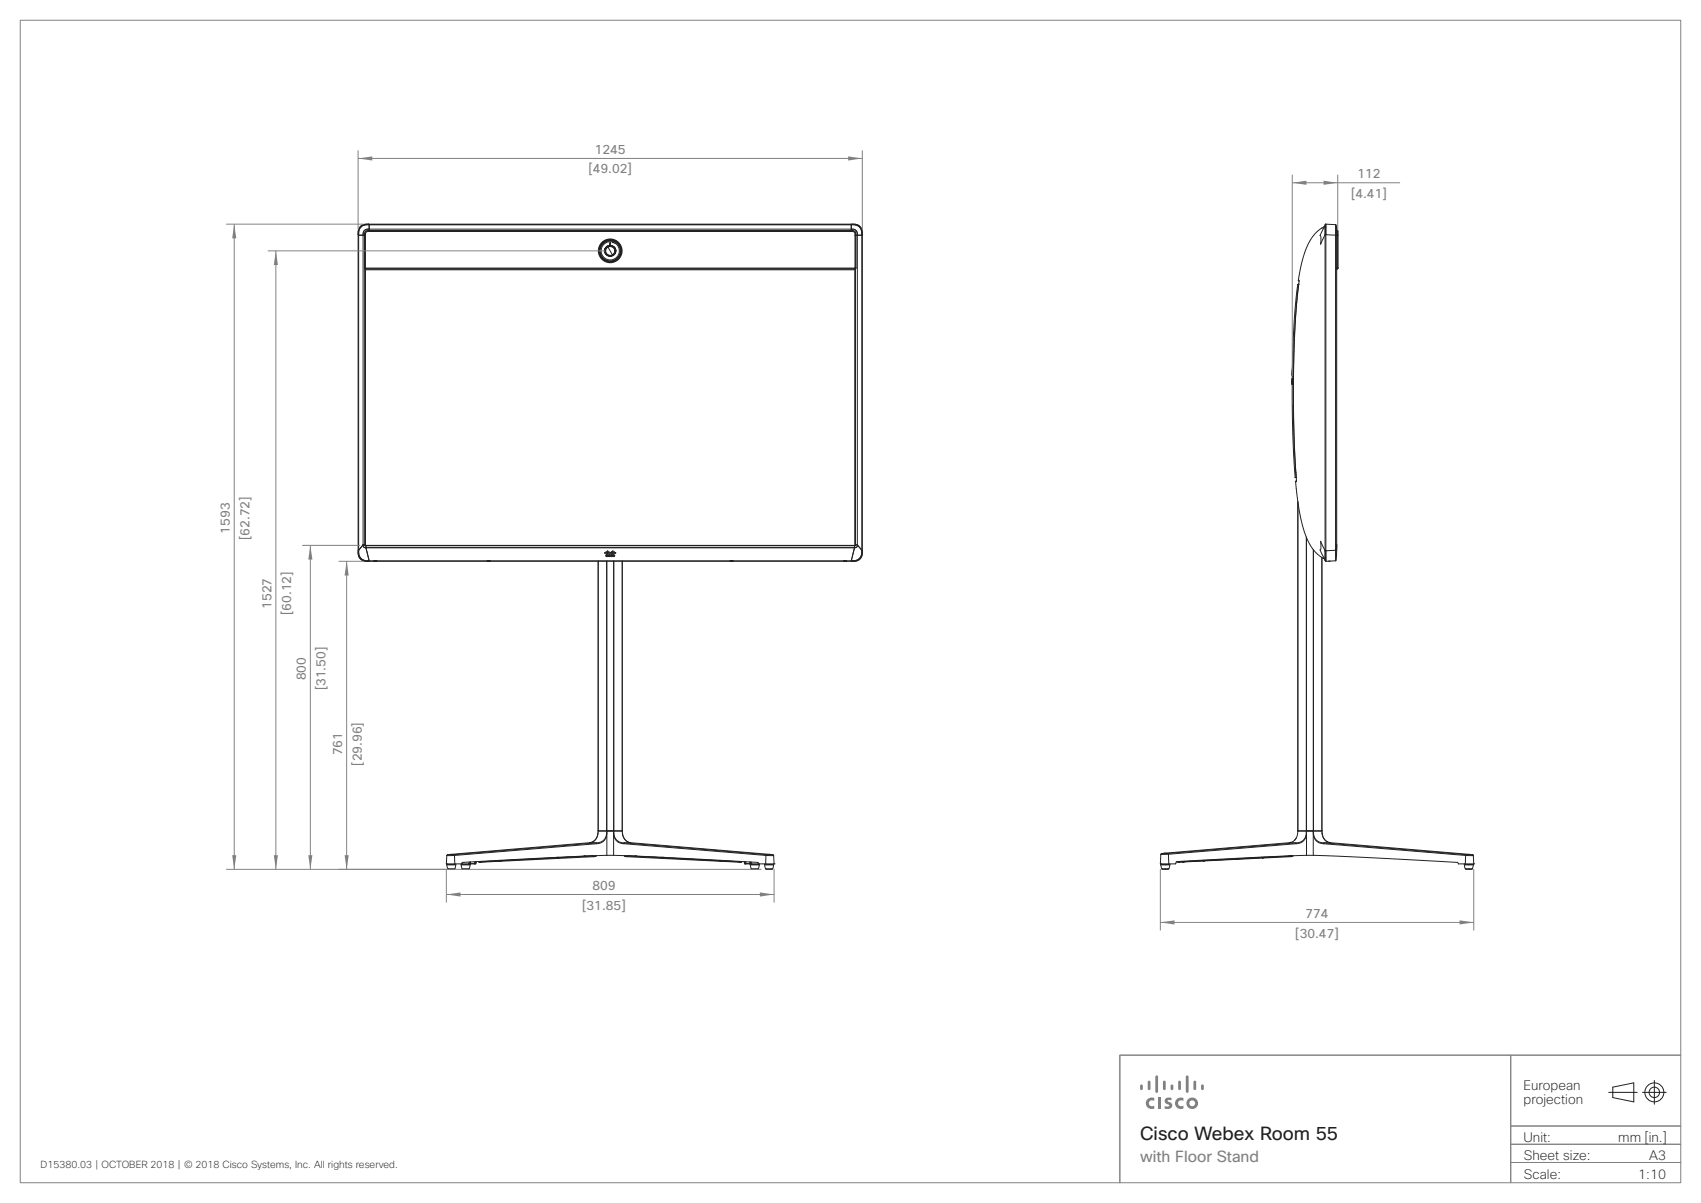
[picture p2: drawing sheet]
<svg xmlns="http://www.w3.org/2000/svg" width="420mm" height="297mm" viewBox="0 0 420 297" stroke-linecap="round" stroke-linejoin="round" font-family="sans-serif">
<path d="M373 278h42M373 260.6v31.4M415 260.5h-138.5v31.5M373 287h42M373 282.5h42" fill="none" stroke="#848484" stroke-width=".25"/>
<path d="M373 278h42M373 260.6v31.4M415 260.5h-138.5v31.5M373 287h42M373 282.5h42" fill="none" stroke="#808285" stroke-width=".25"/>
<g fill="none" stroke="#231f20" stroke-width=".25">
<path d="M397.2 269.7h7M398.2 268.4l5.2-1.1v4.7l-5.2-1zM405.5 269.7h5.9M408.5 266.8v5.8"/>
<circle cx="408.5" cy="269.7" r="1.29"/>
<circle cx="408.5" cy="269.7" r="2.35"/>
</g>
<g fill="#808285">
<path d="M286 271h.6v2.7h-.6z"/>
<path d="M290.4 271.5a1.67 1.67 0 0 1 1.8-.4v.7a.8 .8 0 0 0-1.1 0 .8 .8 0 0 0 0 1.1 .8 .8 0 0 0 1.1 .1v.7a1.47 1.47 0 0 1-1.7-.4 1.47 1.47 0 0 1-.1-1.8z"/>
<path d="M283.2 271.5a1.66 1.66 0 0 1 1.8-.4v.7a.8 .8 0 0 0-1.1 0 .8 .8 0 0 0 0 1.1 .8 .8 0 0 0 1.1 .1v.7a1.47 1.47 0 0 1-1.7-.4 1.47 1.47 0 0 1-.1-1.8z"/>
<path d="M287.8 271.2l.8-.2 .7 .1v.5h-.8l-.1 .3a.94 .94 0 0 1 1 .8 .94 .94 0 0 1-.8 1.1l-1-.1v-.6l.9 .1 .2-.3-.1-.2a.97 .97 0 0 1-.8-1.5z"/>
<path d="M281.5 267.9l.3-.2 .3 .2 .1 .9-.2 .3-.5-.1z"/>
<path d="M283.6 266.8h.3l.2 .3v1.7l-.4 .3-.3-.3v-1.7z"/>
<path d="M285.3 265.7l.5-.2 .1 .3v3.7l-.3 .3-.3-.3z"/>
<path d="M287.2 267l.3-.2 .3 .3v1.7l-.3 .3-.4-.3z"/>
<path d="M289.1 267.9l.3-.2 .3 .2v.9l-.2 .3-.4-.1z"/>
<path d="M291.1 266.8h.3l.2 .3v1.7l-.3 .3-.4-.3v-1.7z"/>
<path d="M293 265.5h.3l.2 .3v3.7l-.4 .3-.3-.3v-3.7z"/>
<path d="M294.8 266.8h.4l.2 .3v1.7l-.4 .3-.3-.3v-1.7z"/>
<path d="M296.7 267.8h.4l.1 .3v.9l-.3 .1-.3-.3z"/>
<path d="M293.7 272.4a.72 .72 0 0 0 1.4 0 .72 .72 0 0 0-1.4 0zM293 272.4a1.44 1.44 0 0 1 2.8 0 1.44 1.44 0 0 1-2.8 0z"/>
</g>
<g fill="none" stroke="#808285" stroke-width=".25">
<path d="M5 5h410v287h-410zM88.4 39.1h124.5M88.4 37.1v19.6M212.9 37.1v19.6M55.8 55.3h34M57.8 55.3v159.3M319.1 43.1v49.8M319.1 45.1h26.6M330.3 43.1v13.7M66.1 61.9h83.3M68.1 61.9v152.7M74.6 134.6h14.3"/>
<path d="M76.6 134.6v80M83.6 138.6h6.2M85.6 138.6v76M55.8 214.6h132.2M110.2 214.5v8.3M191.1 214.5v8.3M286.5 214.5v15.2M363.9 214.5v15.2M110.2 220.8h80.9M286.5 227.7h77.4"/>
</g>
<g fill="none" stroke="#231f20" stroke-width=".25">
<path d="M88.4 57.9v78.1M88.4 57.9l.2 .2M88.6 58.1h1.1M88.6 58.1v77.7M89.7 58.1v76.4M89.7 58.1h.3M90 58.1h.1M90 58.1v8.1M90.1 58.1h.1M90.2 58.1l.1 8.3M90.3 57.2l.7-.2h119.4a.87 .87 0 0 1 .9 1.1v8.1l-.2 .2h-120.8l-.2-.2v-8.3zM91 55.3h119.3"/>
<path d="M91 55.3h-.1a2.13 2.13 0 0 0-2.5 2.6M91 55.3l-1.2 .1-.8 .5-.5 .9-.1 1.1M91 55.3l.2 .2M91.2 55.5h119M91.2 55.5a2.17 2.17 0 0 0-2.6 2.6M91.2 56.6a1.25 1.25 0 0 0-1.5 1.5M91.2 55.5h-.3a2.12 2.12 0 0 0-2.3 2.6M91.2 56.6v.3M91.2 55.5v1.1M91.2 56.6h119M91.2 57.1l-.8 .2-.2 .8M91.2 56.9h119"/>
<path d="M91.2 56.9v.2M91.2 56.9a.94 .94 0 0 0-1.2 1.2M91.2 57.1h119M148.9 59.9a2.69 2.69 0 0 1 3.6 0M148.9 59.9h.1M149.3 59.6h.1M149.4 59.6h.1M149.4 59.5h.1M149.8 59.4h.1M150 59.3h-.1M150.6 59.2h.1M151.1 59.3h.1"/>
<path d="M151.2 59.5h.1M151.2 59.3h.1M151.3 59.9l.1 .1M151.8 59.5h.1M152 59.6h.1M152.5 59.9h.1M210.2 56.9a.94 .94 0 0 1 1.1 1.2M210.2 56.9v.2M210.2 57.1l.7 .2 .2 .8M210.2 55.5a2.17 2.17 0 0 1 2.6 2.6M210.2 56.6a1.25 1.25 0 0 1 1.5 1.5M210.2 56.6v.3"/>
<path d="M210.2 55.5v1.1M210.3 55.3h.2a2.13 2.13 0 0 1 2.4 2.6M210.3 55.3a2.17 2.17 0 0 1 2.6 2.6M210.3 55.3l-.1 .2M211.1 58.1v8.3M211.1 58.1h.2M211.3 58.1h.4M211.3 58.1v8.1M211.7 58.1h1.1M211.7 58.1v76.4M212.8 58.1v77.7M212.9 57.9l-.1 .2"/>
<path d="M212.9 57.9v78.1M327.1 55.9l-1.2 2.3 .2 .4v1.7l1.1-2.3M327.2 55.5v2.4M327.2 57.9v78.1M327.2 57.9h.2M327.2 55.8l-.9 .5a13 13 0 0 0-4.9 8.5l-.8 4.4M327.4 55.3l-.2 .2M327.4 55.3v2.6M327.4 57.9v78.1M327.4 57.9l2.4 .2M327.4 55.3l2.4 .2M329.8 55.5v2.6"/>
<path d="M329.8 55.5l.2 1.1v77.9M329.8 58.1h.3M329.8 58.1v77.7M330 56.9h.1M330.1 56.9v1.2M330.1 58.1h.2M330.1 58.1v8.3M330.1 56.9l.3 .2v1M330.3 57v1.1M330.3 58.1v8.3h-.2M330.3 58.1h.1M330.4 58.1v8.1"/>
<path d="M90 66.2l.3 .2M90 66.2h121.3M90.2 66.4v68.2M90.2 66.4h.1M90.2 66.4v68.3h121M90.2 66.6h121M90.2 66.2h.1M90.3 66.4h120.8M148.1 61.1l-.1 .8 .3 1.2M149.2 64.2l1.3 .4M149.3 61.9a1.4 1.4 0 0 0 1.4 1.3 1.4 1.4 0 0 0 1.4-1.3M149.3 61.9l.2 .5"/>
<path d="M149.3 61.8v.2M149.4 62.1v.1M149.4 61.3l-.1 .5M149.5 61.2l-.2 .7M149.5 62.6l.1 .2M150 60.7a1.29 1.29 0 0 0-.7 1.1M150.1 61l1.1 1.9M150.1 61a1.09 1.09 0 0 1 1.5 .4 1.09 1.09 0 0 1-.4 1.5M150.1 61a1.09 1.09 0 0 0-.4 1.5 1.09 1.09 0 0 0 1.5 .4M150.3 64.6h.1M150.4 64.6a2.69 2.69 0 0 1-2-4.1 2.69 2.69 0 0 1 4.6 0 2.69 2.69 0 0 1-2.1 4.1M150.5 64.6h.1"/>
<path d="M150.5 64.6a2.69 2.69 0 0 1-2.1-4.1 2.69 2.69 0 0 1 4.6 .1 2.69 2.69 0 0 1-2.2 4M150.5 64.6h.3M150.6 60h.1M150.6 60.3h.1M150.6 60v.3M150.7 63.1h.1M150.7 60.3h.1M150.7 60v.3M150.7 60h.1M150.8 64.6h.1M151 64.6h.1M151.7 61l.3 .8"/>
<path d="M151.7 60.1h.1M151.8 62.6l-.1 .2M151.8 61.2l.2 .7M151.9 61.3l.1 .5M152 61.8v.2M152 61.9l-.1 .5M152 61.8l-.1 .6M152.2 64.2l-1.4 .4M153.2 61.1l.2 .8-.3 1.2M211.1 66.2h.1M211.2 66.4h.1M211.2 66.4v68.3"/>
<path d="M211.3 66.2l-.2 .2M320.4 70.3h.2M320.4 70.3l-.9 9.4-.4 12.3M320.5 70.2h.1M320.5 70.2l-.1 .1M320.6 69.2l.2 .3M320.6 69.2l.2 .1-.7 6-.4 6.3-.3 11.7 .1 13.7 .6 11.9M320.6 70.3l-.8 9.6-.4 12v13.5l.5 11.3M320.7 70.2h-.2M320.7 70.2l-.1 .1M320.7 70v.2M330 66.2h.4"/>
<path d="M330 66.4h.1M330.4 66.2l-.1 .1M319.1 94.8v.1M319.1 94.6l.1 12.8 .6 10.4M319.1 94.5v.3M319.1 94.5v.1M319.1 94.5v.4M319.1 94.2v.7M319.1 94.2v.4M319.1 94.1v.8M319.1 94v.1M319.1 94.2v.7z"/>
<path d="M319.1 93.8h.1M319.1 93.8v.4M319.1 93.5v.3M319.1 93.5h.1M319.1 93.5v.7M319.1 93.8v.8M319.1 94.2h.1M319.1 93.5v.7zM319.1 92.7v.2zM319.1 92.4v1.4M319.1 92.4v.2zM319.1 92v.4"/>
<path d="M319.1 91.5v.9M319.1 92v-.2v.6M319.1 91.4v.1zM319.1 90.9v1.8M319.1 90.7v.2zM319.8 117.8l.1 .1M319.8 117.8h.2M319.9 117.9h.1M319.9 117.9h.2M319.9 118.9l1 7.9 .7 2.8 .8 2.7 .9 1.9 1.1 1.6 1.2 1.3 1.5 1M319.9 118.9h.2M319.9 118.9h.1"/>
<path d="M319.9 116.7l.1 1.1M320 117.8l.1 .1M320 116.7h-.1M320.1 117.9h.1M320.1 118.6l-.2 .3zM320.1 118.9h.1M88.4 136a2.17 2.17 0 0 0 2.6 2.6M88.4 136l.1 1.2 .5 .8 .8 .5 1.2 .1M88.6 135.8v1.1a2.1 2.1 0 0 0 2.6 1.5M88.6 135.8v.3a2.12 2.12 0 0 0 2.6 2.3M88.6 135.8l-.2 .2M89.7 134.5l.5 .1"/>
<path d="M89.7 134.5a.58 .58 0 0 0 .7 .7M89.7 134.5l-1.1 1.3M90.2 134.6v.1M90.2 134.6h121M90.4 134.7h-.2M90.4 135.2h120.6M90.4 135.2l.8 3.2M90.4 134.7v.5M91 138.6h119.3M91.2 138.4h119M91.2 138.4l-.2 .2M92.3 138.5h.8z"/>
<path d="M92.4 138.5h.1M92.7 138.5h.1M93 138.5h-.6M120.3 138.5h.8zM120.4 138.5h.6M120.7 138.5h.1M147.7 138.6v66.5M149.3 136.4l.1 .2zM149.6 137h.3l-.2 .2 .2 .2-.3-.1zM149.7 136.2v.4zM149.8 138.6v66.5M150 136v.7z"/>
<path d="M150.1 136.9l.1 .5zM150.3 136.2v.4zM150.5 137.2h.1M150.5 137.1h.1M150.5 137.1l.2-.2-.3 .1 .1 .2M150.6 137.1l.1 .2-.3 .1 .1-.2M150.6 136.4l.1 .2zM150.9 137h.3l-.3 .2 .3 .2-.4-.1zM151 136.2v.4zM151.3 136v.7zM151.5 138.6v66.5M151.6 138.6v66.5"/>
<path d="M151.6 136.2v.4zM151.9 136.4l.1 .2zM153.6 138.6v66.5h-2.1M180.3 138.5h.8zM180.4 138.5h.6M180.7 138.5h.1M208.3 138.5h.8zM208.4 138.5h.1M208.4 138.5h.5M208.7 138.5h.1M209 138.5h-.1M210.2 138.4l.1 .2"/>
<path d="M211 135.2l-.8 3.2M211 134.7v.5M211 134.7h.2M211.2 134.6v.1M211.2 134.5v.1M211.2 134.5h.5M211.7 134.5a.58 .58 0 0 1-.7 .7M211.7 134.5l1.1 1.3M212.8 135.8l.1 .2M212.8 135.8l-.2 1.6a2.17 2.17 0 0 1-2.4 1M212.8 135.8a2.17 2.17 0 0 1-2.6 2.6M212.9 136a2.17 2.17 0 0 1-2.6 2.6"/>
<path d="M212.9 136l-.1 1.2-.5 .8-.8 .5-1.2 .1M320.5 123.8v81.3h2.1M322.5 132.6v72.6M322.6 132.7v72.5M324.3 135.7v69.4M324.3 135.8v69.3M326.4 137.6v67.5h-2.1M327.2 138.1h.1M327.2 135.9l-1.1-2.3v1.7l-.2 .5 1.3 2.2M327.2 136v2.4M327.2 136h.2M327.2 138.4l.2 .2"/>
<path d="M327.4 136v2.6M328 138.5h.4M328.4 138.5h.1M329.8 135.8v2.6M329.8 138.4l-2.4 .2M329.8 135.8l-2.4 .2M330 136.8v.1M330 135.2v.7M330 135.2l-.2 3.2M330 134.5v.7M330 134.5l-.2 1.3M110.2 213.3h.1"/>
<path d="M110.3 211.2l-.1 2.1M110.3 213.3v.1M110.3 213.4v.1M110.3 213.4h2.2M110.3 213.5l.3 1M110.3 213.5h2.2M110.5 211l-.2 .2M110.5 211h.1M110.6 214.5l.2 .1h1.3l.2-.1M110.6 214.5h1.7M111.1 210.9l-.6 .1M111.1 210.9l1 .1"/>
<path d="M112.1 211l.1 .2M112.1 211h-1.6M112.1 211h.1M112.2 211.2h-1.9M112.2 211.2l.1 2.1M112.2 211.2h.1M112.5 213.5l-.2 1M112.5 213.4v.1M112.5 213.3v.1M113.9 213.4h2.2M113.9 213.3v.1M113.9 213.4v.1"/>
<path d="M113.9 213.5l.2 1M113.9 213.5h2.2M114.1 214.5l.2 .1h1.3l.2-.1M114.1 214.5h1.7M114.1 213v.3M115.8 213.2h.2M115.8 213.2l-.1 .1M115.8 213.2h.1M115.9 212.8l-.1 .4M116 213.2h.1M116 213.2l-.1 .1M116.1 213.5l-.3 1"/>
<path d="M116.1 213.3v.1M116.1 213.4v.1M116.1 213.2h-.1M116.1 213.2l.1 .1M116.1 213.2h1.1M116.1 212.8v.4M116.2 212.8l-.2 .4M117.2 213.2h.1M117.2 212.9v.3M117.2 212.9h.1M117.3 212.7l-.1 .2M117.3 213.2h.2"/>
<path d="M117.3 212.9v.3M117.4 212.7l-.1 .2M117.5 213.2l-7.3 .1M117.5 212.9v.3M117.5 212.9h-.2M117.6 212.7l-.1 .2M118.2 212.7v.1M118.2 212.8h.3M118.2 212.8h.1M118.5 212.8h.1M118.5 212.8h.2M118.6 212.8h.1"/>
<path d="M118.7 212.8h.1M118.8 212.8h-.1M118.9 212.7l-.2 .1M118.9 212.7h-.5l.1 .1M118.9 212.7h.1M123.2 212.5h.6M123.2 212.5h.2M123.3 212.5l-4.4 .2M123.4 212.5h.1M123.4 212.5l-4.6 .3M123.4 212.5h.2M123.5 212.5h.1"/>
<path d="M123.6 212.5h.1M123.8 212.5h-.2M123.8 212.4v.1M123.8 212.4l-.6 .1M123.8 212.4h.1M131.4 212h.5M131.4 212l.2 .1M131.5 212.1l-7.8 .4M131.5 212.1h.1M131.6 212.1h.1M131.6 212.1l-8 .4M131.7 212.1h.1"/>
<path d="M131.8 212.1h.1M131.8 212.1h-.1M131.9 212l-.1 .1M132 212h-.6M132 211.9v.1M132 212h-.1M137.6 211.7l-5.7 .3M137.6 211.8h.1M137.7 211.8l-5.9 .3M137.7 211.8h.1M137.8 211.8h.1M137.9 211.8h-.1"/>
<path d="M137.9 211.8h.1M138 211.7l-.2 .1M138 211.7h-.5l.1 .1M138 211.7h.1M144.2 211.4h.1M144.2 211.4l-6.3 .3M144.3 211.4h.1M144.3 211.4h.2M144.4 211.4h.1M144.4 211.4h-.1M144.5 211.4h.1M144.5 211.4h-.1"/>
<path d="M144.6 211.3l-.1 .1M145.7 208.1h.1M145.7 208.1l-34.6 2.8M145.7 208.1h1.5M145.7 208h.1M146.2 211.3l.4 .2 .6-.2M146.2 211.3l-8.4 .5M146.2 211.3l-1.7 .1M146.7 211.5l-28.5 1.3M147 211.3h-.7M147.1 211.3h-.8M147.2 211.2v.1"/>
<path d="M147.2 211.3h.1M147.2 208.1l.1 .2M147.2 208.1l-35.1 2.9M147.3 208.3l-35.1 2.9M147.7 205.6a2.44 2.44 0 0 1-2 2.4M147.7 205.6a2.48 2.48 0 0 1-2 2.4M147.7 205.2v.4M147.7 205.2h2.1M147.7 205.1h2.1M147.7 205.1v.1M149.8 205.7h.1M149.8 205.7l-.1 .4a2.43 2.43 0 0 1-2.5 2"/>
<path d="M149.8 205.2v.5M149.8 205.2h.1M149.8 205.1v.1M149.8 205.1h1.7M149.8 211.2h1.7M149.8 205.7v.3a2.43 2.43 0 0 1-2.5 2.3M149.8 211.2l-35.5 1.7-.3 .4M149.8 205.7v5.5M149.8 205.2h1.7M149.9 205.1h1.6M151.5 205.2h.1M151.5 205.2v.5"/>
<path d="M151.5 211.2l35.6 1.7 .3 .4M151.5 205.7v.3a2.43 2.43 0 0 0 2.5 2.3M151.5 205.7v5.5M151.5 205.1l.1 .1M151.5 205.1v.1M151.6 205.2v.5M151.6 205.2h2M151.6 205.7h-.1M151.6 205.7v.5a2.43 2.43 0 0 0 2.5 1.9M153.6 205.1v.1M153.6 205.2l.1 .4M153.7 205.6a2.48 2.48 0 0 0 1.9 2.4"/>
<path d="M153.7 205.6a2.44 2.44 0 0 0 2 2.4M154 208.3l35.1 2.9M154.1 211.2v.1M154.1 208.1l35.1 2.9M154.1 208.1l-.1 .2M154.1 211.3l.5 .2 .6-.2M154.3 211.3h.7M154.6 211.5l28.5 1.3M155.1 211.3h-1M155.2 211.3l8.3 .5M155.2 211.3h.1M155.2 211.3l1.6 .1"/>
<path d="M155.7 208h.1M155.7 208.1h.1M155.7 208.1h-1.6M155.7 208.1l35.2 2.9M156.7 211.3l.2 .1M156.8 211.4h.1M156.9 211.4h.2M156.9 211.4h.1M157 211.4h-.1M157 211.4h.1M157.1 211.4h-.1M157.1 211.4h.1"/>
<path d="M157.1 211.4l6.3 .3M157.2 211.4h-.1M163.3 211.7h.6M163.3 211.7h.1M163.3 211.7l.2 .1M163.5 211.8h.1M163.6 211.8h.1M163.6 211.8h-.1M163.6 211.8l5.9 .3M163.7 211.8h.1M163.7 211.8h-.1M163.7 211.7l5.8 .3"/>
<path d="M163.9 211.7l-.2 .1M163.9 211.7h.1M169.4 212h.1M169.4 212h.5M169.4 212l.1 .1M169.5 212.1h.1M169.6 212.1h.2M169.6 212.1h.1M169.7 212.1h.1M169.7 212.1l8 .4M169.8 212.1h-.1M169.8 212.1l7.8 .4"/>
<path d="M169.9 212l-.1 .1M177.6 212.4l.5 .1M177.6 212.4v.1M177.6 212.4h.1M177.6 212.5h.5M177.6 212.5h.1M177.7 212.5h.1M177.8 212.5h.1M177.9 212.5h.1M177.9 212.5h-.1M177.9 212.5l4.6 .3M178 212.5h-.1"/>
<path d="M178 212.5l4.5 .2M178.1 212.5h-.1M182.4 212.7h.1M182.4 212.7h.6M182.4 212.7l.2 .1M182.6 212.8h.2M182.6 212.8h.1M182.7 212.8h.1M182.8 212.8h.1M182.8 212.8h-.1M183 212.7l-.2 .1M183 212.7h.1"/>
<path d="M183.1 212.8h-.3M183.2 212.7l-.1 .1M183.7 212.7l.1 .2M183.8 212.9h.2M183.8 212.9v.3M183.8 213.2l7.3 .1M183.8 213.2h.3M184 212.7v.2M184 212.9l.1 .3M184.1 212.7v.2M184.1 212.9h-.1M184.1 212.9l.1 .3"/>
<path d="M184.2 213.2h1M184.2 213.2h-.1M185.2 212.8l.1 .4M185.2 213.2h.1M185.2 212.8v.4M185.2 213.2v.1M185.3 213.4h2.2M185.3 213.3v.1M185.3 213.4v.1M185.3 213.5l.2 1M185.3 213.5h2.2M185.3 213.2h.1"/>
<path d="M185.3 213.2h.3M185.4 213.2h-.1M185.4 213.2h.2M185.4 212.8l.2 .4M185.5 214.5l.2 .1h1.3l.2-.1M185.5 214.5h1.7M185.6 213.2h.1M185.6 213.2v.1M187.2 213v.3M187.5 213.5l-.3 1M187.5 213.4v.1M187.5 213.3v.1"/>
<path d="M188.8 213.3v.1M188.8 213.4v.1M188.8 213.4h2.2M188.8 213.5l.2 1M188.8 213.5h2.2M189 214.5l.3 .1h1.3l.2-.1M189 214.5h1.8M189.1 211.2h.1M189.1 211.2l-.1 2.1M189.1 211.2h1.9M189.2 211h.1M189.3 211l-.2 .2"/>
<path d="M189.3 211h1.6M190.2 211h-1M190.9 211h.1M190.9 211l.1 .2M191 213.5l-.2 1M191 213.3v.1M191 213.4v.1M191 211.2l.1 2.1M191.1 213.3h.1M286.5 213.3h.1M286.6 210.9h.1M286.6 210.9l-.1 2.4"/>
<path d="M286.6 213.4h2.2M286.6 213.3v.1M286.6 213.4v.1M286.6 213.5l.3 1M286.6 213.5h2.2M286.8 210.7l-.2 .2M286.8 210.7h.1M286.9 214.5l.2 .1h1.3l.2-.1M286.9 214.5h1.7M287.5 210.7h-.7M287.5 210.7h.9M288.4 210.7h-1.6"/>
<path d="M288.4 210.7l.1 .2M288.4 210.7h.1M288.5 210.9h-1.9M288.5 210.9l.1 2.4M288.5 210.9h.1M288.8 213.5l-.2 1M288.8 213.3v.1M288.8 213.4v.1M290.6 212.7v.1M290.6 212.8h.1M290.6 212.7l-.3 .6h-3.8M290.8 212.7h.2"/>
<path d="M291.2 212.7h-.6M291.2 212.8h-.6M291.2 212.8h.1M291.3 212.7v.1M291.9 212.7h.1M291.9 212.6v.1M291.9 212.7h.6M291.9 212.7l.2 .1M292 212.7l-.7 .1M292 212.8h-.8M292.1 212.8h.1M292.1 212.8h.2"/>
<path d="M292.2 212.8h.1M292.3 212.8h.1M292.5 212.7l-.2 .1M292.5 212.7h.1M292.5 212.6v.1M296.9 212.4h.6M296.9 212.4v.1M296.9 212.4h.1M296.9 212.5h.6M296.9 212.5h.2M297 212.5l-4.5 .2M297 212.5l-4.6 .2"/>
<path d="M297.1 212.5h.1M297.1 212.5h.2M297.2 212.5h.1M297.3 212.5h.1M297.5 212.5h-.2M297.5 212.4v.1M297.5 212.3v.1M305.3 212h.5M305.3 212h.1M305.3 211.9v.1M305.3 212l.2 .1M305.3 212l-7.8 .4"/>
<path d="M305.4 212.1l-8 .4M305.5 212.1h.1M305.6 212.1h.1M305.7 212.1h.1M305.8 212l-.1 .1M305.8 212h.1M305.8 211.9v.1M311.5 211.7h.6M311.5 211.7h.1M311.5 211.6v.1M311.5 211.7l.2 .1M311.6 211.7l-5.8 .3"/>
<path d="M311.7 211.8h.1M311.8 211.8h.1M311.9 211.8h.1M312.1 211.7l-.2 .1M312.1 211.6v.1M318.3 211.3h.6M318.3 211.3l.2 .1M318.4 211.3l-6.3 .4M318.4 211.4l-6.4 .3M318.4 208.1l-30.9 2.6M318.4 208.1h1.6M318.4 208.1h.1"/>
<path d="M318.5 211.4h.1M318.5 211.4h.2M318.6 211.4h.1M318.7 211.4h.1M318.7 211.4h-.1M318.7 208h-.2M318.7 208h-.3M318.8 211.5h-.1M318.8 211.5l-27.9 1.4M318.8 208h-.1M318.9 211.3l-.2 .1M318.9 211.3h.1"/>
<path d="M318.9 211.3h-.6M318.9 211.3h.3M319.2 211.3l-.4 .2M319.2 211.3h-.4M320 208.1l-31.6 2.6M320 208.1l.1 .2M320.1 208.3l-31.6 2.6M320.1 206.8l-.5 .7M320.1 206.7l-.6 .8-.8 .5M320.5 205.2h2M320.5 205.2l-.4 1.5M320.5 205.2h.1"/>
<path d="M322.5 205.6v.4a2.44 2.44 0 0 1-2.5 2.1M322.5 205.6h.1M322.5 205.2h.1M322.5 205.2v.4M322.6 205.1h1.7M322.6 211.2l-32 1.5M322.6 211.2h1.7M322.6 205.6v.4a2.44 2.44 0 0 1-2.5 2.3M322.6 205.2v.4M322.6 205.6v5.6M322.6 205.2h1.7M322.6 205.1h1.6"/>
<path d="M322.7 205.1h.1M324 205.1h.1M324.3 205.2h.1M324.3 205.2v.4M324.3 211.2l35.5 1.7 .3 .4h3.8M324.3 205.6v.4a2.44 2.44 0 0 0 2.5 2.3M324.3 205.6v5.6M324.3 205.1v.1M324.3 205.2h2.1M324.3 205.6h.1M324.3 205.6l.1 .6a2.42 2.42 0 0 0 2.5 1.9M326.4 205.1v.1"/>
<path d="M326.4 205.2v.5M326.4 205.7a2.47 2.47 0 0 0 2 2.3M326.4 205.7h.1M326.4 205.7a2.44 2.44 0 0 0 2 2.3M326.8 208.3l35.1 2.9M326.9 208.1l-.1 .2M326.9 208.1l35.1 2.9M328.4 208h.1M328.4 208.1h.1M328.4 208.1h-1.5M328.4 208.1l35.2 2.9M361.6 213.4h2.2"/>
<path d="M361.6 213.3v.1M361.6 213.4v.1M361.6 213.5l.2 1M361.6 213.5h2.2M361.8 214.5l.2 .1h1.3l.2-.1M361.8 214.5h1.7M361.9 211.2h.1M361.9 211.2h1.9M361.9 211.2l-.1 2.1M362 211l-.1 .2M362 211h.1M362 211h1.6"/>
<path d="M363 211h-1M363.6 211h.1M363.6 211l.2 .2M363.8 213.5l-.3 1M363.8 213.3v.1M363.8 213.4v.1M363.8 211.2l.1 2.1M363.9 213.3h.1"/>
<circle cx="150.6" cy="61.9" r="1.3"/>
<circle cx="150.6" cy="61.9" r="1.22"/>
<circle cx="150.7" cy="62" r="1.19"/>
<circle cx="150.7" cy="62" r="1.37"/>
<circle cx="150.7" cy="61.9" r="2.25"/>
<circle cx="150.7" cy="61.9" r="2.75"/>
<circle cx="150.7" cy="61.9" r="2.53"/>
<circle cx="150.7" cy="61.9" r="2.66"/>
<circle cx="150.7" cy="61.9" r="2.93"/>
<circle cx="150.7" cy="61.9" r="2.7"/>
<circle cx="150.7" cy="61.9" r="2.52"/>
<circle cx="150.7" cy="61.9" r="1.29"/>
<circle cx="151.5" cy="137.2" r=".12"/>
<circle cx="151.5" cy="137.2" r=".25"/>
</g>
<g fill="#808285">
<path d="M68.1 61.9l.5 3.5h-1z"/>
<path d="M57.8 55.3l.5 3.5h-1z"/>
<path d="M88.4 39.1l3.5-.5v1z"/>
<path d="M209.4 38.6l3.5 .5-3.5 .5z"/>
<path d="M187.6 220.3l3.5 .5-3.5 .5z"/>
<path d="M110.2 220.8l3.5-.5v1z"/>
<path d="M67.6 211.1h1l-.5 3.5z"/>
<path d="M57.3 211.1h1l-.5 3.5z"/>
<path d="M85.1 211.1h1l-.5 3.5z"/>
<path d="M85.6 138.6l.5 3.5h-1z"/>
<path d="M76.1 211.1h1l-.5 3.5z"/>
<path d="M76.6 134.6l.5 3.5h-1z"/>
<path d="M286.5 227.7l3.5-.5v1z"/>
<path d="M360.4 227.2l3.5 .5-3.5 .5z"/>
<path d="M319.1 45.1l3.5-.5v1z"/>
<path d="M326.8 44.6l3.5 .5-3.5 .5z"/>
</g>
<text font-size="4.6" fill="#231f20" x="281.5" y="281.4">Cisco Webex Room 55</text>
<text font-size="3.9" fill="#808285" x="281.5" y="286.8">with Floor Stand</text>
<g font-size="3.3" fill="#231f20">
<text x="376.2" y="269.1">European</text>
<text x="376.2" y="272.5">projection</text>
<text x="376.2" y="281.8">Unit:</text>
<text x="399.6" y="281.8">mm [in.]</text>
<text x="376.3" y="286.3">Sheet size:</text>
<text x="407.2" y="286.3">A3</text>
<text x="376.3" y="291">Scale:</text>
<text x="404.5" y="291">1:10</text>
</g>
<g font-size="3.2" fill="#808080">
<text x="146.9" y="37.9">1245</text>
<text x="145.3" y="42.8">[49.02]</text>
<text x="335.1" y="44">112</text>
<text x="333.6" y="48.9">[4.41]</text>
<text x="56.7" y="131.7" transform="rotate(-90 56.7 131.7)">1593</text>
<text x="61.6" y="133.3" transform="rotate(-90 61.6 133.3)">[62.72]</text>
<text x="67" y="150.3" transform="rotate(-90 67 150.3)">1527</text>
<text x="71.9" y="151.9" transform="rotate(-90 71.9 151.9)">[60.12]</text>
<text x="75.5" y="167.9" transform="rotate(-90 75.5 167.9)">800</text>
<text x="80.4" y="170.5" transform="rotate(-90 80.4 170.5)">[31.50]</text>
<text x="84.5" y="186.5" transform="rotate(-90 84.5 186.5)">761</text>
<text x="89.3" y="189" transform="rotate(-90 89.3 189)">[29.96]</text>
<text x="146.3" y="219.7">809</text>
<text x="143.8" y="224.6">[31.85]</text>
<text x="322.3" y="226.6">774</text>
<text x="319.8" y="231.5">[30.47]</text>
</g>
<text font-size="2.5" fill="#231f20" x="10" y="288.3">D15380.03 | OCTOBER 2018 | © 2018 Cisco Systems, Inc. All rights reserved.</text>
</svg>
